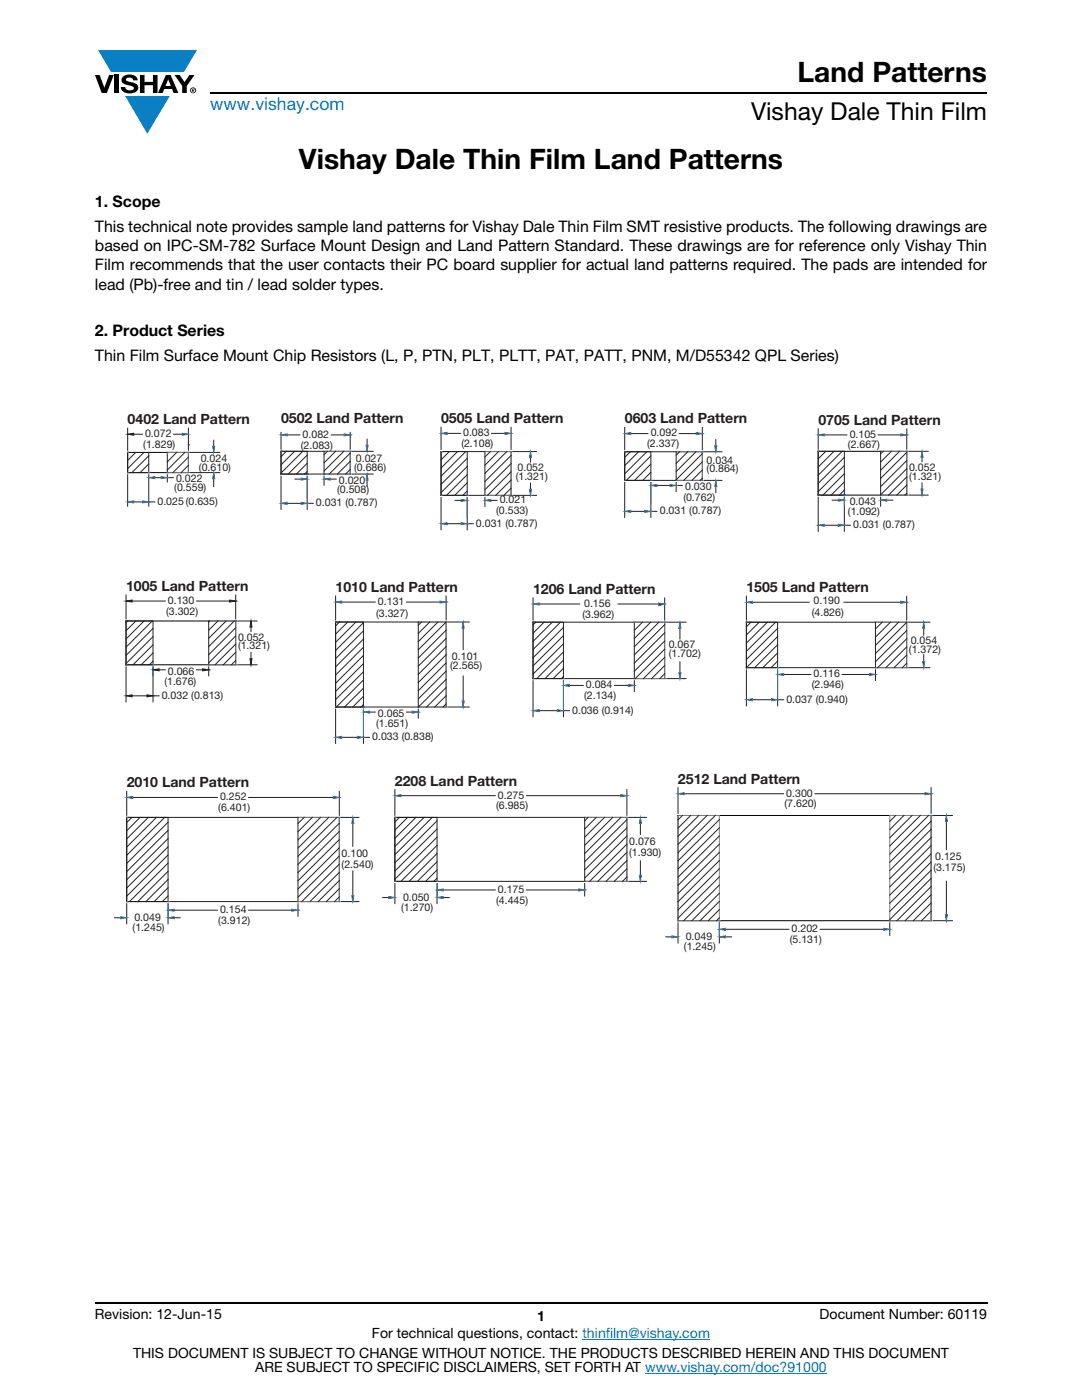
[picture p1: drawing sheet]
<svg xmlns="http://www.w3.org/2000/svg" width="216mm" height="279mm" viewBox="0 0 216 279" stroke-linecap="round" stroke-linejoin="round" font-family="sans-serif">
<g fill="#0a7fc3">
<path d="M19.6 10h19.7l-2.6 4.3h-1.1h-13.5z"/>
<path d="M25 19.2h8.9l-4.5 7.5z"/>
</g>
<g fill="#000">
<path d="M18.9 15h1l.9 2.5 1-2.5h.9l-1.4 3.6h-1zM22.9 15h.9v3.6h-.9zM24.6 15.3a2.1 2.1 0 0 1 2.8 .3l.1 .4h-.9a.79 .79 0 0 0-.7-.5 .79 .79 0 0 0-.8 .4l.3 .3 1 .2a1.08 1.08 0 0 1 1.2 1 1.08 1.08 0 0 1-1.1 1.2 1.73 1.73 0 0 1-2.4-1.2h.9a.96 .96 0 0 0 .8 .6 .96 .96 0 0 0 .9-.4 1.31 1.31 0 0 0-1.2-.6 1.03 1.03 0 0 1-1.1-.6 1.03 1.03 0 0 1 .2-1.1zM27.9 15h.9v1.3h1.7v-1.3h.9v3.6h-.9v-1.6h-1.7v1.6h-.9zM34.8 15h1.1l.9 1.4 1-1.4h1l-1.5 2.2v1.4h-.9v-1.4z"/>
<path d="M33.6 15.9l.5 1.3h-1.1zM33.1 15l-1.6 3.6h1l.3-.8h1.5l.3 .8h1l-1.6-3.6z"/>
<path d="M38.4 17.8h.2v.2h-.2zM38.3 17.7v.7h.1v-.3l.4 .3-.2-.3 .2-.2-.1-.2z"/>
<path d="M38.1 18a.46 .46 0 0 1 .9 0 .46 .46 0 0 1-.9 0zM37.9 18a.6 .6 0 0 0 1.2 0 .6 .6 0 0 0-1.2 0z"/>
</g>
<path d="M42 18.6h155M18.9 260h178.1" fill="none" stroke="#000" stroke-width=".36"/>
<path d="M116.2 267.3h25.5M128.7 274h36.3" fill="none" stroke="#007ec4" stroke-width=".2"/>
<path d="M22.8 82.1h169.8v108h-169.8z" fill="#fff"/>
<path d="M25.5 90.3h.1M25.5 90.3h12.1v4h-12.1z" fill="none" stroke="#020303" stroke-width=".2"/>
<path d="M25.5 94.3h.1M33.4 90.3h4.2v4h-4.2M33.4 94.3h.1" fill="none" stroke="#818080" stroke-width=".2"/>
<path d="M25.5 90.3v4h4.2v-4M25.5 85.4v4.5M26.7 86.7h1.7M33.4 90.3v4M34.7 86.7h1.7M37.6 85.4v4.5" fill="none" stroke="#231f20" stroke-width=".2"/>
<path d="M25.5 86.7l1.2-.2v.4z" fill="#3a53a4"/>
<path d="M25.5 86.7l1.2-.2v.4z" fill="#231f20"/>
<path d="M25.5 86.7l1.2-.2v.4z" fill="none" stroke="#231f20" stroke-width=".2"/>
<path d="M36.4 86.5l1.2 .2-1.2 .2z" fill="#3a53a4"/>
<path d="M25.5 90.3h.1M37.6 90.3h.1" fill="none" stroke="#3a53a4" stroke-width=".2"/>
<path d="M37.6 88.8h.1" fill="none" stroke="#231f20" stroke-width=".2"/>
<path d="M36.4 86.5l1.2 .2-1.2 .2z" fill="#231f20"/>
<path d="M36.4 86.5l1.2 .2-1.2 .2z" fill="none" stroke="#3a53a4" stroke-width=".2"/>
<path d="M38 90.3h5.9M38 94.3h5.9M42.6 87.9v1.2M42.6 95.5v1.6" fill="none" stroke="#231f20" stroke-width=".2"/>
<path d="M42.4 89.1h.4l-.2 1.2z" fill="#3a53a4"/>
<path d="M42.4 89.1h.4l-.2 1.2z" fill="#231f20"/>
<path d="M42.4 89.1h.4l-.2 1.2z" fill="none" stroke="#3a53a4" stroke-width=".2"/>
<path d="M42.6 94.3l.2 1.2h-.4z" fill="#3a53a4"/>
<path d="M37.6 90.3h.1M37.6 94.3h.1M42.6 94.3h.1" fill="none" stroke="#3a53a4" stroke-width=".2"/>
<path d="M42.6 94.3l.2 1.2h-.4z" fill="#231f20"/>
<path d="M42.6 94.3l.2 1.2h-.4z" fill="none" stroke="#3a53a4" stroke-width=".2"/>
<path d="M25.5 94.7v6.3M29.7 94.7v6.3M26.7 100.2h1.8M29.7 100.2h1.2" fill="none" stroke="#231f20" stroke-width=".2"/>
<path d="M25.5 100.2l1.2-.2v.4z" fill="#3a53a4"/>
<path d="M25.5 100.2l1.2-.2v.4z" fill="#231f20"/>
<path d="M25.5 100.2l1.2-.2v.4z" fill="none" stroke="#3a53a4" stroke-width=".2"/>
<path d="M28.5 100l1.2 .2-1.2 .2z" fill="#3a53a4"/>
<path d="M25.5 94.3h.1M29.7 94.3h.1M29.7 100.2h.1" fill="none" stroke="#3a53a4" stroke-width=".2"/>
<path d="M28.5 100l1.2 .2-1.2 .2z" fill="#231f20"/>
<path d="M28.5 100l1.2 .2-1.2 .2z" fill="none" stroke="#3a53a4" stroke-width=".2"/>
<path d="M30.9 95.3h1.3M33.4 94.7v1.5M33.4 95.3h1.2" fill="none" stroke="#231f20" stroke-width=".2"/>
<path d="M29.7 95.3l1.2-.2v.4z" fill="#3a53a4"/>
<path d="M29.7 95.3l1.2-.2v.4z" fill="#231f20"/>
<path d="M29.7 95.3l1.2-.2v.4z" fill="none" stroke="#3a53a4" stroke-width=".2"/>
<path d="M32.2 95.1l1.2 .2-1.2 .2z" fill="#3a53a4"/>
<path d="M29.7 94.3h.1M33.4 94.3h.1M33.4 95.3h.1" fill="none" stroke="#3a53a4" stroke-width=".2"/>
<path d="M32.2 95.1l1.2 .2-1.2 .2z" fill="#231f20"/>
<path d="M32.2 95.1l1.2 .2-1.2 .2z" fill="none" stroke="#3a53a4" stroke-width=".2"/>
<path d="M56.1 90.1h.1M56.1 90.1v4.5" fill="none" stroke="#020303" stroke-width=".2"/>
<path d="M56.1 90.1h13.8v4.5h-13.8M56.1 90.1h5.2v4.5h-5.2zM56.1 86.3v3.3M57.3 86.8h2.6M64.7 90.1v4.5M66.1 86.8h2.6M69.9 86.3v3.3" fill="none" stroke="#231f20" stroke-width=".2"/>
<path d="M56.1 94.6h.1M64.7 94.6h.1M64.7 90.1h5.2v4.5h-5.2" fill="none" stroke="#818080" stroke-width=".2"/>
<path d="M56.1 86.8l1.2-.2v.4z" fill="#3a53a4"/>
<path d="M56.1 86.8l1.2-.2v.4z" fill="#231f20"/>
<path d="M56.1 86.8l1.2-.2v.4z" fill="none" stroke="#3a53a4" stroke-width=".2"/>
<path d="M68.7 86.6l1.2 .2-1.2 .2z" fill="#3a53a4"/>
<path d="M56.1 90.1h.1M69.9 90.1h.1M69.9 86.8h.1" fill="none" stroke="#3a53a4" stroke-width=".2"/>
<path d="M68.7 86.6l1.2 .2-1.2 .2z" fill="#231f20"/>
<path d="M68.7 86.6l1.2 .2-1.2 .2z" fill="none" stroke="#3a53a4" stroke-width=".2"/>
<path d="M70.3 90.1h4.2M70.3 94.6h4.2M73.2 87.7v1.2M73.2 95.8v1.2" fill="none" stroke="#231f20" stroke-width=".2"/>
<path d="M73 88.9h.5l-.3 1.2z" fill="#3a53a4"/>
<path d="M73 88.9h.5l-.3 1.2z" fill="#231f20"/>
<path d="M73 88.9h.5l-.3 1.2z" fill="none" stroke="#3a53a4" stroke-width=".2"/>
<path d="M73.2 94.6l.3 1.2h-.5z" fill="#231f20"/>
<path d="M69.9 90.1h.1M69.9 94.6h.1M73.2 94.6h.1M73.2 94.6l.3 1.2h-.5z" fill="none" stroke="#3a53a4" stroke-width=".2"/>
<path d="M56.1 95v6.7M61.3 95v6.7M57.3 100.5h2.8M61.3 100.5h1.2" fill="none" stroke="#231f20" stroke-width=".2"/>
<path d="M56.1 100.5l1.2-.3v.5z" fill="#3a53a4"/>
<path d="M56.1 100.5l1.2-.3v.5z" fill="#231f20"/>
<path d="M56.1 100.5l1.2-.3v.5z" fill="none" stroke="#3a53a4" stroke-width=".2"/>
<path d="M60.1 100.2l1.2 .3-1.2 .2z" fill="#3a53a4"/>
<path d="M56.1 94.6h.1M61.3 94.6h.1M61.3 100.5h.1" fill="none" stroke="#3a53a4" stroke-width=".2"/>
<path d="M60.1 100.2l1.2 .3-1.2 .2z" fill="#231f20"/>
<path d="M61.3 95v4.3M60.1 100.2l1.2 .3-1.2 .2z" fill="none" stroke="#3a53a4" stroke-width=".2"/>
<path d="M58.9 95.6h1.2M64.7 95v1.8M65.9 95.6h1.2" fill="none" stroke="#231f20" stroke-width=".2"/>
<path d="M60.1 95.4l1.2 .2-1.2 .2z" fill="#3a53a4"/>
<path d="M60.1 95.4l1.2 .2-1.2 .2z" fill="#231f20"/>
<path d="M60.1 95.4l1.2 .2-1.2 .2z" fill="none" stroke="#3a53a4" stroke-width=".2"/>
<path d="M64.7 95.6l1.2-.2v.4z" fill="#3a53a4"/>
<path d="M61.3 94.6h.1M64.7 94.6h.1M64.7 95.6h.1" fill="none" stroke="#3a53a4" stroke-width=".2"/>
<path d="M64.7 95.6l1.2-.2v.4z" fill="#231f20"/>
<path d="M64.7 95.6l1.2-.2v.4z" fill="none" stroke="#3a53a4" stroke-width=".2"/>
<path d="M88 90.1h.1M88 90.1v8.8" fill="none" stroke="#020303" stroke-width=".2"/>
<path d="M88 90.1h14v8.8h-14M88 90.1h5.2v8.8h-5.2zM88 85.3v4.4M89.2 86.5h2.7M96.8 90.1v8.8M98.1 86.5h2.7M102 85.3v4.4" fill="none" stroke="#231f20" stroke-width=".2"/>
<path d="M88 98.9h.1M96.8 90.1h5.2v8.8h-5.2M96.8 98.9h.1" fill="none" stroke="#818080" stroke-width=".2"/>
<path d="M88 86.5l1.2-.2v.4z" fill="#3a53a4"/>
<path d="M88 86.5l1.2-.2v.4z" fill="#231f20"/>
<path d="M88 86.5l1.2-.2v.4z" fill="none" stroke="#3a53a4" stroke-width=".2"/>
<path d="M100.8 86.3l1.2 .2-1.2 .2z" fill="#3a53a4"/>
<path d="M88 90.1h.1M102 90.1h.1M102 86.5h.1" fill="none" stroke="#3a53a4" stroke-width=".2"/>
<path d="M100.8 86.3l1.2 .2-1.2 .2z" fill="#231f20"/>
<path d="M100.8 86.3l1.2 .2-1.2 .2z" fill="none" stroke="#3a53a4" stroke-width=".2"/>
<path d="M102.4 90.1h4.7M102.4 98.9h4.7M105.8 91.3v.9M105.8 96.4v1.2" fill="none" stroke="#231f20" stroke-width=".2"/>
<path d="M105.9 90.1l.2 1.2h-.5z" fill="#231f20"/>
<path d="M105.9 90.1l.2 1.2h-.5z" fill="none" stroke="#3a53a4" stroke-width=".2"/>
<path d="M105.6 97.6h.5l-.2 1.3z" fill="#3a53a4"/>
<path d="M102 90.1h.1M102 98.9h.1M105.9 98.9h.1" fill="none" stroke="#3a53a4" stroke-width=".2"/>
<path d="M105.6 97.6h.5l-.2 1.3z" fill="#231f20"/>
<path d="M105.6 97.6h.5l-.2 1.3z" fill="none" stroke="#3a53a4" stroke-width=".2"/>
<path d="M88 99.3v6.4M93.2 99.3v6.4M89.2 104.5h2.8M93.2 104.5h1.2" fill="none" stroke="#231f20" stroke-width=".2"/>
<path d="M88 104.5l1.2-.2v.4z" fill="#3a53a4"/>
<path d="M88 104.5l1.2-.2v.4z" fill="#231f20"/>
<path d="M88 104.5l1.2-.2v.4z" fill="none" stroke="#3a53a4" stroke-width=".2"/>
<path d="M92 104.3l1.2 .2-1.2 .2z" fill="#231f20"/>
<path d="M88 98.9h.1M93.2 99.3v3.9M93.2 98.9h.1M92 104.3l1.2 .2-1.2 .2zM93.2 104.5h.1" fill="none" stroke="#3a53a4" stroke-width=".2"/>
<path d="M90.8 99.9h1.2M96.8 99.3v1.8M98 99.9h1.2" fill="none" stroke="#231f20" stroke-width=".2"/>
<path d="M92 99.7l1.2 .2-1.2 .2z" fill="#3a53a4"/>
<path d="M92 99.7l1.2 .2-1.2 .2z" fill="#231f20"/>
<path d="M92 99.7l1.2 .2-1.2 .2z" fill="none" stroke="#3a53a4" stroke-width=".2"/>
<path d="M96.8 99.9l1.2-.2v.4z" fill="#231f20"/>
<path d="M93.2 98.9h.1M96.8 99.9l1.2-.2v.4zM96.8 98.9h.1M96.8 99.9h.1" fill="none" stroke="#3a53a4" stroke-width=".2"/>
<path d="M124.7 90.2h.1M124.7 90.2v5.7" fill="none" stroke="#020303" stroke-width=".2"/>
<path d="M124.7 90.2h15.4v5.7h-15.4M124.7 90.2h5.2v5.7h-5.2zM124.7 85.3v4.4M125.9 86.5h3.4M134.9 90.2v5.7M135.5 86.5h3.4M140.1 85.3v4.4" fill="none" stroke="#231f20" stroke-width=".2"/>
<path d="M124.7 95.9h.1M134.9 95.9h.1M134.9 90.2h5.2v5.7h-5.2" fill="none" stroke="#818080" stroke-width=".2"/>
<path d="M124.7 86.5l1.2-.2v.4z" fill="#3a53a4"/>
<path d="M124.7 86.5l1.2-.2v.4z" fill="#231f20"/>
<path d="M124.7 86.5l1.2-.2v.4z" fill="none" stroke="#3a53a4" stroke-width=".2"/>
<path d="M138.9 86.3l1.2 .2-1.2 .2z" fill="#231f20"/>
<path d="M124.7 90.2h.1M138.9 86.3l1.2 .2-1.2 .2zM140.1 90.2h.1M140.1 86.5h.1" fill="none" stroke="#3a53a4" stroke-width=".2"/>
<path d="M140.6 90.2h3.4M140.6 95.9h3.4M142.8 87.7v1.3M142.8 97.1v1.2" fill="none" stroke="#231f20" stroke-width=".2"/>
<path d="M142.6 88.9h.4l-.2 1.3z" fill="#3a53a4"/>
<path d="M142.6 88.9h.4l-.2 1.3z" fill="#231f20"/>
<path d="M142.6 88.9h.4l-.2 1.3z" fill="none" stroke="#3a53a4" stroke-width=".2"/>
<path d="M142.8 95.9l.2 1.2h-.4z" fill="#3a53a4"/>
<path d="M140.1 90.2h.1M140.1 95.9h.1M142.8 95.9h.1" fill="none" stroke="#3a53a4" stroke-width=".2"/>
<path d="M142.8 95.9l.2 1.2h-.4z" fill="#231f20"/>
<path d="M142.8 95.9l.2 1.2h-.4z" fill="none" stroke="#3a53a4" stroke-width=".2"/>
<path d="M124.7 96.3v7M129.9 96.3v7M125.9 102.1h2.8M129.9 102.1h1.2" fill="none" stroke="#231f20" stroke-width=".2"/>
<path d="M124.7 102.1l1.2-.2v.4z" fill="#231f20"/>
<path d="M124.7 102.1l1.2-.2v.4z" fill="none" stroke="#3a53a4" stroke-width=".2"/>
<path d="M128.7 101.9l1.2 .2-1.2 .2z" fill="#231f20"/>
<path d="M124.7 95.9h.1M129.9 95.9h.1M129.9 96.3v4.3M128.7 101.9l1.2 .2-1.2 .2zM129.9 102.1h.1" fill="none" stroke="#3a53a4" stroke-width=".2"/>
<path d="M131.1 96.9h2.6M134.9 96.3v1.8M134.9 96.9h1.2" fill="none" stroke="#231f20" stroke-width=".2"/>
<path d="M129.9 96.9l1.2-.2v.4z" fill="#231f20"/>
<path d="M129.9 96.9l1.2-.2v.4z" fill="none" stroke="#3a53a4" stroke-width=".2"/>
<path d="M133.7 96.7l1.2 .2-1.2 .2z" fill="#231f20"/>
<path d="M129.9 95.9h.1M133.7 96.7l1.2 .2-1.2 .2zM134.9 95.9h.1M134.9 96.9h.1" fill="none" stroke="#3a53a4" stroke-width=".2"/>
<path d="M163.3 90.1h.1M163.3 90.1h17.6v8.7h-17.6z" fill="none" stroke="#020303" stroke-width=".2"/>
<path d="M163.3 98.8h.1M175.7 98.8h.1M175.7 90.1h5.2v8.7h-5.2" fill="none" stroke="#818080" stroke-width=".2"/>
<path d="M163.3 90.1h5.2v8.7h-5.2zM163.3 85.6v4.1M164.5 86.8h4.5M175.2 86.8h4.5M175.7 90.1v8.7M180.9 85.6v4.1" fill="none" stroke="#231f20" stroke-width=".2"/>
<path d="M163.3 86.8l1.2-.2v.4z" fill="#3a53a4"/>
<path d="M163.3 86.8l1.2-.2v.4z" fill="#231f20"/>
<path d="M163.3 86.8l1.2-.2v.4z" fill="none" stroke="#3a53a4" stroke-width=".2"/>
<path d="M179.7 86.6l1.2 .2-1.2 .2z" fill="#231f20"/>
<path d="M163.3 90.1h.1M179.7 86.6l1.2 .2-1.2 .2zM180.9 90.1h.1M180.9 86.8h.1" fill="none" stroke="#3a53a4" stroke-width=".2"/>
<path d="M181.4 90.1h3.8M181.4 98.8h3.8M184 91.3v.9M184 96.4v1.2" fill="none" stroke="#231f20" stroke-width=".2"/>
<path d="M184 90.1l.2 1.2h-.4z" fill="#3a53a4"/>
<path d="M184 90.1l.2 1.2h-.4z" fill="#231f20"/>
<path d="M184 90.1l.2 1.2h-.4z" fill="none" stroke="#3a53a4" stroke-width=".2"/>
<path d="M183.8 97.6h.4l-.2 1.2z" fill="#3a53a4"/>
<path d="M180.9 90.1h.1M180.9 98.8h.1M184 98.8h.1" fill="none" stroke="#3a53a4" stroke-width=".2"/>
<path d="M183.8 97.6h.4l-.2 1.2z" fill="#231f20"/>
<path d="M183.8 97.6h.4l-.2 1.2z" fill="none" stroke="#3a53a4" stroke-width=".2"/>
<path d="M163.3 99.2v6.8M168.5 99.2v6.8M164.5 104.8h2.8M168.5 104.8h1.2" fill="none" stroke="#231f20" stroke-width=".2"/>
<path d="M163.3 104.8l1.2-.2v.4z" fill="#3a53a4"/>
<path d="M163.3 104.8l1.2-.2v.4z" fill="#231f20"/>
<path d="M163.3 104.8l1.2-.2v.4z" fill="none" stroke="#3a53a4" stroke-width=".2"/>
<path d="M167.3 104.6l1.2 .2-1.2 .2z" fill="#3a53a4"/>
<path d="M163.3 98.8h.1M168.5 98.8h.1M168.5 104.8h.1" fill="none" stroke="#3a53a4" stroke-width=".2"/>
<path d="M167.3 104.6l1.2 .2-1.2 .2z" fill="#231f20"/>
<path d="M168.5 99.2v1.8M167.3 104.6l1.2 .2-1.2 .2z" fill="none" stroke="#3a53a4" stroke-width=".2"/>
<path d="M166.1 99.8h1.2M175.7 99.2v1.8M176.9 99.8h1.2" fill="none" stroke="#231f20" stroke-width=".2"/>
<path d="M167.3 99.6l1.2 .2-1.2 .2z" fill="#231f20"/>
<path d="M167.3 99.6l1.2 .2-1.2 .2z" fill="none" stroke="#3a53a4" stroke-width=".2"/>
<path d="M175.7 99.8l1.2-.2v.4z" fill="#3a53a4"/>
<path d="M168.5 98.8h.1M175.7 98.8h.1M175.7 99.8h.1" fill="none" stroke="#3a53a4" stroke-width=".2"/>
<path d="M175.7 99.8l1.2-.2v.4z" fill="#231f20"/>
<path d="M175.7 99.8l1.2-.2v.4z" fill="none" stroke="#3a53a4" stroke-width=".2"/>
<path d="M25.1 123.9h.1M25.1 123.9h21.9v8.8h-21.9z" fill="none" stroke="#020303" stroke-width=".2"/>
<path d="M25.1 132.7h.1M41.6 132.7h.1M41.6 123.9h5.4v8.8h-5.4" fill="none" stroke="#818080" stroke-width=".2"/>
<path d="M25.1 118.7v4.8M26.4 120h6.6M39.2 120h6.6M47 118.7v4.8M25.1 123.9h5.4v8.8h-5.4zM41.6 123.9v8.8" fill="none" stroke="#231f20" stroke-width=".2"/>
<path d="M25.1 120l1.3-.2v.4z" fill="#3a53a4"/>
<path d="M25.1 120l1.3-.2v.4z" fill="#231f20"/>
<path d="M25.1 120l1.3-.2v.4z" fill="none" stroke="#231f20" stroke-width=".2"/>
<path d="M45.8 119.8l1.2 .2-1.2 .2z" fill="#3a53a4"/>
<path d="M47 120h.1M25.1 123.9h.1M47 123.9h.1" fill="none" stroke="#3a53a4" stroke-width=".2"/>
<path d="M45.8 119.8l1.2 .2-1.2 .2z" fill="#231f20"/>
<path d="M45.8 119.8l1.2 .2-1.2 .2zM47.5 123.9h3.8M47.5 132.7h3.8M50.1 125.1v.9M50.1 130.2v1.3" fill="none" stroke="#231f20" stroke-width=".2"/>
<path d="M50.1 123.9l.2 1.2h-.4z" fill="#3a53a4"/>
<path d="M50.1 123.9l.2 1.2h-.4z" fill="#231f20"/>
<path d="M50.1 123.9l.2 1.2h-.4z" fill="none" stroke="#231f20" stroke-width=".2"/>
<path d="M49.9 131.5h.4l-.2 1.2z" fill="#3a53a4"/>
<path d="M47 123.9h.1M47 132.7h.1M50.1 132.7h.1" fill="none" stroke="#3a53a4" stroke-width=".2"/>
<path d="M49.9 131.5h.4l-.2 1.2z" fill="#231f20"/>
<path d="M25.1 133.1v7M26.4 138.9h2.9M30.5 133.1v7M30.5 138.9h1.2M49.9 131.5h.4l-.2 1.2z" fill="none" stroke="#231f20" stroke-width=".2"/>
<path d="M25.1 138.9l1.3-.2v.4z" fill="#3a53a4"/>
<path d="M25.1 138.9l1.3-.2v.4z" fill="#231f20"/>
<path d="M25.1 138.9l1.3-.2v.4z" fill="none" stroke="#231f20" stroke-width=".2"/>
<path d="M29.3 138.7l1.2 .2-1.2 .2z" fill="#3a53a4"/>
<path d="M25.1 132.7h.1M30.5 132.7h.1M30.5 138.9h.1" fill="none" stroke="#3a53a4" stroke-width=".2"/>
<path d="M29.3 138.7l1.2 .2-1.2 .2z" fill="#231f20"/>
<path d="M29.3 138.7l1.2 .2-1.2 .2zM31.7 133.7h1.3M39.2 133.7h1.2M41.6 133.1v1.8" fill="none" stroke="#231f20" stroke-width=".2"/>
<path d="M30.5 133.1v1.8" fill="none" stroke="#3a53a4" stroke-width=".2"/>
<path d="M30.5 133.7l1.2-.2v.4z" fill="#3a53a4"/>
<path d="M30.5 133.7l1.2-.2v.4z" fill="#231f20"/>
<path d="M30.5 133.7l1.2-.2v.4z" fill="none" stroke="#231f20" stroke-width=".2"/>
<path d="M40.4 133.5l1.2 .2-1.2 .2z" fill="#3a53a4"/>
<path d="M30.5 132.7h.1M41.6 132.7h.1M41.6 133.7h.1" fill="none" stroke="#3a53a4" stroke-width=".2"/>
<path d="M40.4 133.5l1.2 .2-1.2 .2z" fill="#231f20"/>
<path d="M106.4 119.3v4.5M132.6 119.3v4.5M40.4 133.5l1.2 .2-1.2 .2zM106.4 124.2h26.2v11.2h-26.2M106.4 124.2h6v11.2h-6zM107.6 120.5h8.1M123.3 120.5h8.1M126.6 124.2v11.2" fill="none" stroke="#231f20" stroke-width=".2"/>
<path d="M106.4 124.2h.1M106.4 124.2v11.2" fill="none" stroke="#020303" stroke-width=".2"/>
<path d="M106.4 135.4h.1M126.6 135.4h.1M126.6 124.2h6v11.2h-6" fill="none" stroke="#818080" stroke-width=".2"/>
<path d="M106.4 120.5l1.2-.2v.4z" fill="#231f20"/>
<path d="M106.4 120.5l1.2-.2v.4z" fill="none" stroke="#3a53a4" stroke-width=".2"/>
<path d="M131.4 120.3l1.2 .2-1.2 .2z" fill="#3a53a4"/>
<path d="M106.4 124.2h.1M132.6 124.2h.1M132.6 120.5h.1" fill="none" stroke="#3a53a4" stroke-width=".2"/>
<path d="M131.4 120.3l1.2 .2-1.2 .4z" fill="#231f20"/>
<path d="M131.4 120.3l1.2 .2-1.2 .4z" fill="none" stroke="#3a53a4" stroke-width=".2"/>
<path d="M133 124.2h3.9M133 135.4h3.9M135.7 125.4v2.1M135.7 132.1v2.1" fill="none" stroke="#231f20" stroke-width=".2"/>
<path d="M135.7 124.2l.2 1.2h-.4z" fill="#3a53a4"/>
<path d="M135.7 124.3l.2 1.1h-.4v.1z" fill="#231f20"/>
<path d="M135.7 124.3l.2 1.1h-.4v.1z" fill="none" stroke="#3a53a4" stroke-width=".2"/>
<path d="M135.5 134.2h.4l-.2 1.2z" fill="#3a53a4"/>
<path d="M132.6 124.2h.1M132.6 135.4h.1M135.7 135.4h.1" fill="none" stroke="#3a53a4" stroke-width=".2"/>
<path d="M135.5 134.2h.4l-.2 1.2z" fill="#231f20"/>
<path d="M135.5 134.2h.4l-.2 1.2z" fill="none" stroke="#3a53a4" stroke-width=".2"/>
<path d="M106.4 135.8v7.2M112.4 135.8v7.2M107.6 141.8h3.6M112.4 141.8h1.2" fill="none" stroke="#231f20" stroke-width=".2"/>
<path d="M106.4 141.8l1.2-.2v.4z" fill="#231f20"/>
<path d="M106.4 141.8l1.2-.2v.4z" fill="none" stroke="#3a53a4" stroke-width=".2"/>
<path d="M111.2 141.6l1.2 .2-1.2 .2z" fill="#231f20"/>
<path d="M106.4 135.4h.1M112.4 135.8v5.7M112.4 135.4h.1M111.2 141.6l1.2 .2-1.2 .2zM112.4 141.8h.1" fill="none" stroke="#3a53a4" stroke-width=".2"/>
<path d="M113.6 136.8h2.8M122.6 136.8h2.8M126.6 135.8v2.2" fill="none" stroke="#231f20" stroke-width=".2"/>
<path d="M112.4 136.8l1.2-.2v.4z" fill="#231f20"/>
<path d="M112.4 136.8l1.2-.2v.4z" fill="none" stroke="#3a53a4" stroke-width=".2"/>
<path d="M125.4 136.6l1.2 .2-1.2 .2z" fill="#231f20"/>
<path d="M112.4 135.4h.1M125.4 136.6l1.2 .2-1.2 .2zM126.6 135.4h.1M126.6 136.8h.1" fill="none" stroke="#3a53a4" stroke-width=".2"/>
<path d="M148.9 124.2h.1M148.9 124.2v9" fill="none" stroke="#020303" stroke-width=".2"/>
<path d="M148.9 119v4.8M180.9 119v4.8M148.9 124.2h32v9h-32M148.9 124.2h6.3v9h-6.3zM150.1 120.2h11.4M168.4 120.2h11.3M174.7 124.2v9" fill="none" stroke="#231f20" stroke-width=".2"/>
<path d="M148.9 133.2h.1M174.7 124.2h6.2v9h-6.2M174.7 133.2h.1" fill="none" stroke="#818080" stroke-width=".2"/>
<path d="M148.9 120.2l1.2-.2v.4z" fill="#231f20"/>
<path d="M148.9 120.2l1.2-.2v.4z" fill="none" stroke="#3a53a4" stroke-width=".2"/>
<path d="M179.7 120l1.2 .2-1.2 .2z" fill="#231f20"/>
<path d="M179.7 120l1.2 .2-1.2 .2zM148.9 124.2h.1M180.9 124.2h.1M180.9 120.2h.1" fill="none" stroke="#3a53a4" stroke-width=".2"/>
<path d="M181.3 124.2h4.2M181.3 133.2h4.2M184.3 125.4v1.4M184.3 130.6v1.4" fill="none" stroke="#231f20" stroke-width=".2"/>
<path d="M184.3 124.2l.2 1.2h-.4z" fill="#3a53a4"/>
<path d="M184.3 124.2l.2 1.2h-.4z" fill="#231f20"/>
<path d="M184.3 124.2l.2 1.2h-.4z" fill="none" stroke="#3a53a4" stroke-width=".2"/>
<path d="M184.1 132h.4l-.2 1.2z" fill="#3a53a4"/>
<path d="M180.9 124.2h.1M180.9 133.2h.1M184.3 133.2h.1" fill="none" stroke="#3a53a4" stroke-width=".2"/>
<path d="M184.1 132h.4l-.2 1.2z" fill="#231f20"/>
<path d="M184.1 132h.4l-.2 1.2z" fill="none" stroke="#3a53a4" stroke-width=".2"/>
<path d="M148.9 133.7v7.2M150.1 139.6h3.9M155.2 133.7v7.2M155.2 139.6h1.2" fill="none" stroke="#231f20" stroke-width=".2"/>
<path d="M148.9 139.6l1.2-.2v.5z" fill="#231f20"/>
<path d="M148.9 139.6l1.2-.2v.5z" fill="none" stroke="#3a53a4" stroke-width=".2"/>
<path d="M154 139.4l1.2 .2-1.2 .3z" fill="#231f20"/>
<path d="M148.9 133.2h.1M154 139.4l1.2 .2-1.2 .3zM155.2 133.7v5.6M155.2 133.2h.1M155.2 139.6h.1" fill="none" stroke="#3a53a4" stroke-width=".2"/>
<path d="M156.4 134.6h5.4M168 134.6h5.5M174.7 133.7v2.1" fill="none" stroke="#231f20" stroke-width=".2"/>
<path d="M155.2 134.6l1.2-.2v.4z" fill="#231f20"/>
<path d="M155.2 134.6l1.2-.2v.4z" fill="none" stroke="#3a53a4" stroke-width=".2"/>
<path d="M173.5 134.4l1.2 .2-1.2 .2z" fill="#231f20"/>
<path d="M155.2 133.2h.1M173.5 134.4l1.2 .2-1.2 .2zM174.7 133.2h.1M174.7 134.6h.1" fill="none" stroke="#3a53a4" stroke-width=".2"/>
<path d="M25.3 163.1h.1M25.3 163.1v16.8" fill="none" stroke="#020303" stroke-width=".2"/>
<path d="M25.3 157.9v4.8M26.5 159.2h16.9M49.6 159.2h16.9M67.7 157.9v4.8M25.3 163.1h42.4v16.8h-42.4M25.3 163.1h8.2v16.8h-8.2zM59.5 163.1v16.8" fill="none" stroke="#231f20" stroke-width=".2"/>
<path d="M25.3 179.9h.1M59.5 163.1h8.2v16.8h-8.2M59.5 179.9h.1" fill="none" stroke="#818080" stroke-width=".2"/>
<path d="M25.3 159.1l1.2-.2v.5z" fill="#3a53a4"/>
<path d="M25.3 159.1l1.2-.2v.5z" fill="#231f20"/>
<path d="M25.3 159.1l1.2-.2v.5z" fill="none" stroke="#3a53a4" stroke-width=".2"/>
<path d="M66.5 158.9l1.2 .2-1.2 .3z" fill="#3a53a4"/>
<path d="M67.7 159.1h.1M25.3 163.1h.1M67.7 163.1h.1" fill="none" stroke="#3a53a4" stroke-width=".2"/>
<path d="M66.5 158.9l1.2 .2-1.2 .3z" fill="#231f20"/>
<path d="M66.5 158.9l1.2 .2-1.2 .3z" fill="none" stroke="#3a53a4" stroke-width=".2"/>
<path d="M68.1 163.1h3.5M68.1 179.9h3.5M70.4 164.3v4.6M70.4 173.8v4.9" fill="none" stroke="#231f20" stroke-width=".2"/>
<path d="M70.4 163.1l.2 1.2h-.4z" fill="#3a53a4"/>
<path d="M70.4 163.1l.2 1.2h-.4z" fill="#231f20"/>
<path d="M70.4 163.1l.2 1.2h-.4z" fill="none" stroke="#3a53a4" stroke-width=".2"/>
<path d="M70.2 178.7h.4l-.2 1.2z" fill="#3a53a4"/>
<path d="M67.7 163.1h.1M67.7 179.9h.1M70.4 179.9h.1" fill="none" stroke="#3a53a4" stroke-width=".2"/>
<path d="M70.2 178.7h.4l-.2 1.2z" fill="#231f20"/>
<path d="M70.2 178.7h.4l-.2 1.2z" fill="none" stroke="#3a53a4" stroke-width=".2"/>
<path d="M22.9 183.2h1.2M25.3 180.4v4M33.5 180.4v4M34.7 183.2h1.3" fill="none" stroke="#231f20" stroke-width=".2"/>
<path d="M24.1 183l1.2 .2-1.2 .2z" fill="#3a53a4"/>
<path d="M24.1 183l1.2 .2-1.2 .2z" fill="#231f20"/>
<path d="M24.1 183l1.2 .2-1.2 .2z" fill="none" stroke="#3a53a4" stroke-width=".2"/>
<path d="M33.5 183.2l1.2-.2v.4z" fill="#3a53a4"/>
<path d="M25.3 179.9h.1M33.5 179.9h.1M33.5 183.2h.1" fill="none" stroke="#3a53a4" stroke-width=".2"/>
<path d="M33.5 183.2l1.2-.2v.4z" fill="#231f20"/>
<path d="M33.5 183.2l1.2-.2v.4zM33.5 180.4v2.5" fill="none" stroke="#3a53a4" stroke-width=".2"/>
<path d="M34.7 181.6h8.7M49.6 181.6h8.6M59.5 180.4v2.5" fill="none" stroke="#231f20" stroke-width=".2"/>
<path d="M33.5 181.6l1.2-.2v.4z" fill="#3a53a4"/>
<path d="M33.5 181.6l1.2-.2v.4z" fill="#231f20"/>
<path d="M33.5 181.6l1.2-.2v.4z" fill="none" stroke="#3a53a4" stroke-width=".2"/>
<path d="M58.2 181.4l1.3 .2-1.3 .2z" fill="#3a53a4"/>
<path d="M33.5 179.9h.1M59.5 179.9h.1M59.5 181.6h.1" fill="none" stroke="#3a53a4" stroke-width=".2"/>
<path d="M58.2 181.4l1.3 .2-1.3 .2z" fill="#231f20"/>
<path d="M58.2 181.4l1.3 .2-1.3 .2z" fill="none" stroke="#3a53a4" stroke-width=".2"/>
<path d="M67 124.1h.1M67 124.1v17" fill="none" stroke="#020303" stroke-width=".2"/>
<path d="M67 118.9v4.8M89 118.9v4.8M67 124.1h22v17h-22M67 124.1h5.5v17h-5.5zM68.2 120.2h6.7M81.1 120.2h6.7M83.5 124.1v17" fill="none" stroke="#231f20" stroke-width=".2"/>
<path d="M83.5 124.1h5.5v17h-5.5M67 141.1h.1M83.5 141.1h.1" fill="none" stroke="#818080" stroke-width=".2"/>
<path d="M67 120.2l1.2-.2v.4z" fill="#3a53a4"/>
<path d="M67 120.2l1.2-.2v.4z" fill="#231f20"/>
<path d="M67 120.2l1.2-.2v.4z" fill="none" stroke="#3a53a4" stroke-width=".2"/>
<path d="M87.8 120l1.2 .2-1.2 .2z" fill="#3a53a4"/>
<path d="M67 124.1h.1M89 124.1h.1M89 120.2h.1" fill="none" stroke="#3a53a4" stroke-width=".2"/>
<path d="M87.8 120l1.2 .2-1.2 .2z" fill="#231f20"/>
<path d="M87.8 120l1.2 .2-1.2 .2z" fill="none" stroke="#3a53a4" stroke-width=".2"/>
<path d="M89.4 124.1h4.2M92.4 125.3v4.3M92.4 134.9v5M89.4 141.1h4.2" fill="none" stroke="#231f20" stroke-width=".2"/>
<path d="M92.4 124.1l.2 1.2h-.4z" fill="#3a53a4"/>
<path d="M92.4 124.1l.2 1.2h-.4z" fill="#231f20"/>
<path d="M92.4 124.1l.2 1.2h-.4z" fill="none" stroke="#3a53a4" stroke-width=".2"/>
<path d="M92.2 139.9h.4l-.2 1.2z" fill="#3a53a4"/>
<path d="M89 124.1h.1M89 141.1h.1M92.4 141.1h.1" fill="none" stroke="#3a53a4" stroke-width=".2"/>
<path d="M92.2 139.9h.4l-.2 1.2z" fill="#231f20"/>
<path d="M92.2 139.9h.4l-.2 1.2z" fill="none" stroke="#3a53a4" stroke-width=".2"/>
<path d="M67 141.5v6.9M68.2 147.2h3.1M72.5 141.5v6.9M72.5 147.2h1.2" fill="none" stroke="#231f20" stroke-width=".2"/>
<path d="M67 147.2l1.2-.2v.4z" fill="#3a53a4"/>
<path d="M67 147.2l1.2-.2v.4z" fill="#231f20"/>
<path d="M67 147.2l1.2-.2v.4z" fill="none" stroke="#3a53a4" stroke-width=".2"/>
<path d="M71.3 147l1.2 .2-1.2 .2z" fill="#3a53a4"/>
<path d="M67 141.1h.1M72.5 141.1h.1M72.5 147.2h.1" fill="none" stroke="#3a53a4" stroke-width=".2"/>
<path d="M71.3 147l1.2 .2-1.2 .2z" fill="#231f20"/>
<path d="M71.3 147l1.2 .2-1.2 .2zM72.5 141.5v5.4" fill="none" stroke="#3a53a4" stroke-width=".2"/>
<path d="M73.7 142.1h1.2M81.1 142.1h1.1M83.5 141.5v1.8" fill="none" stroke="#231f20" stroke-width=".2"/>
<path d="M72.5 142.1l1.2-.2v.4z" fill="#3a53a4"/>
<path d="M72.5 142.1l1.2-.2v.4z" fill="#231f20"/>
<path d="M72.5 142.1l1.2-.2v.4z" fill="none" stroke="#3a53a4" stroke-width=".2"/>
<path d="M82.3 141.9l1.2 .2-1.2 .2z" fill="#3a53a4"/>
<path d="M72.5 141.1h.1M83.5 141.1h.1M83.5 142.1h.1" fill="none" stroke="#3a53a4" stroke-width=".2"/>
<path d="M82.3 141.9l1.2 .2-1.2 .2z" fill="#231f20"/>
<path d="M82.3 141.9l1.2 .2-1.2 .2z" fill="none" stroke="#3a53a4" stroke-width=".2"/>
<path d="M78.8 163.1h.1M78.8 163.1v12.8" fill="none" stroke="#020303" stroke-width=".2"/>
<path d="M78.8 157.6v5.1M80 158.8h18.8M105.1 158.8h18.8M125.1 157.6v5.1M78.8 163.1h46.3v12.8h-46.3M78.8 163.1h8.4v12.8h-8.4zM116.7 163.1v12.8" fill="none" stroke="#231f20" stroke-width=".2"/>
<path d="M78.8 175.9h.1M116.7 163.1h8.4v12.8h-8.4M116.7 175.9h.1" fill="none" stroke="#818080" stroke-width=".2"/>
<path d="M78.8 158.8l1.2-.2v.4z" fill="#3a53a4"/>
<path d="M78.8 158.8l1.2-.2v.4z" fill="#231f20"/>
<path d="M78.8 158.8l1.2-.2v.4z" fill="none" stroke="#3a53a4" stroke-width=".2"/>
<path d="M123.9 158.6l1.2 .2-1.2 .2z" fill="#3a53a4"/>
<path d="M125.1 158.8h.1M78.8 163.1h.1M125.1 163.1h.1" fill="none" stroke="#3a53a4" stroke-width=".2"/>
<path d="M123.9 158.6l1.2 .2-1.2 .2z" fill="#231f20"/>
<path d="M123.9 158.6l1.2 .2-1.2 .2z" fill="none" stroke="#3a53a4" stroke-width=".2"/>
<path d="M125.5 163.1h3.5M125.5 175.9h3.5M127.8 164.3v2.2M127.8 171.8v2.9" fill="none" stroke="#231f20" stroke-width=".2"/>
<path d="M127.8 163.1l.2 1.2h-.4z" fill="#3a53a4"/>
<path d="M127.8 163.1l.2 1.2h-.4z" fill="#231f20"/>
<path d="M127.8 163.1l.2 1.2h-.4z" fill="none" stroke="#3a53a4" stroke-width=".2"/>
<path d="M127.6 174.7h.4l-.2 1.2z" fill="#3a53a4"/>
<path d="M125.1 163.1h.1M125.1 175.9h.1M127.8 175.9h.1" fill="none" stroke="#3a53a4" stroke-width=".2"/>
<path d="M127.6 174.7h.4l-.2 1.2z" fill="#231f20"/>
<path d="M127.6 174.7h.4l-.2 1.2z" fill="none" stroke="#3a53a4" stroke-width=".2"/>
<path d="M76.4 179.1h1.2M78.8 176.3v4M87.2 176.3v4M88.4 179.1h1.2" fill="none" stroke="#231f20" stroke-width=".2"/>
<path d="M77.6 178.9l1.2 .2-1.2 .2z" fill="#3a53a4"/>
<path d="M77.6 178.9l1.2 .2-1.2 .2z" fill="#231f20"/>
<path d="M77.6 178.9l1.2 .2-1.2 .2z" fill="none" stroke="#3a53a4" stroke-width=".2"/>
<path d="M87.2 179.1l1.2-.2v.4z" fill="#3a53a4"/>
<path d="M78.8 175.9h.1M87.2 175.9h.1M87.2 179.1h.1" fill="none" stroke="#3a53a4" stroke-width=".2"/>
<path d="M87.2 179.1l1.2-.2v.4z" fill="#231f20"/>
<path d="M87.2 176.3v2.5M87.2 179.1l1.2-.2v.4z" fill="none" stroke="#3a53a4" stroke-width=".2"/>
<path d="M88.4 177.6h10.4M105.1 177.6h10.4M116.7 176.3v2.5" fill="none" stroke="#231f20" stroke-width=".2"/>
<path d="M87.2 177.6l1.2-.2v.4z" fill="#3a53a4"/>
<path d="M87.2 177.6l1.2-.2v.4z" fill="#231f20"/>
<path d="M87.2 177.6l1.2-.2v.4z" fill="none" stroke="#3a53a4" stroke-width=".2"/>
<path d="M115.5 177.4l1.2 .2-1.2 .2z" fill="#3a53a4"/>
<path d="M87.2 175.9h.1M116.7 175.9h.1M116.7 177.6h.1" fill="none" stroke="#3a53a4" stroke-width=".2"/>
<path d="M115.5 177.4l1.2 .2-1.2 .2z" fill="#231f20"/>
<path d="M115.5 177.4l1.2 .2-1.2 .2z" fill="none" stroke="#3a53a4" stroke-width=".2"/>
<path d="M135.3 162.7h.1M135.3 162.7h50.5v21h-50.5z" fill="none" stroke="#020303" stroke-width=".2"/>
<path d="M135.3 162.7h8.2v21h-8.2zM177.5 162.7h8.3v21h-8.3zM135.3 183.7h.1M177.5 183.7h.1" fill="none" stroke="#818080" stroke-width=".2"/>
<path d="M135.3 157.2v5.1M136.5 158.4h19.9M162.6 158.4h22M185.8 157.2v5.1" fill="none" stroke="#231f20" stroke-width=".2"/>
<path d="M135.3 158.4l1.2-.2v.4z" fill="#3a53a4"/>
<path d="M135.3 158.4l1.2-.2v.4z" fill="#231f20"/>
<path d="M135.3 158.4l1.2-.2v.4z" fill="none" stroke="#3a53a4" stroke-width=".2"/>
<path d="M184.6 158.2l1.2 .2-1.2 .2z" fill="#3a53a4"/>
<path d="M185.8 158.4h.1M135.3 162.7h.1M185.8 162.7h.1" fill="none" stroke="#3a53a4" stroke-width=".2"/>
<path d="M184.6 158.2l1.2 .2-1.2 .2z" fill="#231f20"/>
<path d="M184.6 158.2l1.2 .2-1.2 .2z" fill="none" stroke="#3a53a4" stroke-width=".2"/>
<path d="M186.2 162.7h3.8M188.8 164v5.6M188.8 175.9v6.6M186.2 183.7h3.8" fill="none" stroke="#231f20" stroke-width=".2"/>
<path d="M188.8 162.7l.2 1.3h-.4z" fill="#3a53a4"/>
<path d="M188.8 162.7l.2 1.3h-.4z" fill="#231f20"/>
<path d="M188.8 162.7l.2 1.3h-.4z" fill="none" stroke="#3a53a4" stroke-width=".2"/>
<path d="M188.6 182.5h.4l-.2 1.2z" fill="#3a53a4"/>
<path d="M185.8 162.7h.1M185.8 183.7h.1M188.8 183.7h.1" fill="none" stroke="#3a53a4" stroke-width=".2"/>
<path d="M188.6 182.5h.4l-.2 1.2z" fill="#231f20"/>
<path d="M188.6 182.5h.4l-.2 1.2z" fill="none" stroke="#3a53a4" stroke-width=".2"/>
<path d="M132.9 187h1.2M135.3 184.2v4M143.5 184.2v4M144.7 187h1.3" fill="none" stroke="#231f20" stroke-width=".2"/>
<path d="M134.1 186.8l1.2 .2-1.2 .2z" fill="#3a53a4"/>
<path d="M134.1 186.8l1.2 .2-1.2 .2z" fill="#231f20"/>
<path d="M134.1 186.8l1.2 .2-1.2 .2z" fill="none" stroke="#3a53a4" stroke-width=".2"/>
<path d="M143.5 187l1.2-.2v.4z" fill="#3a53a4"/>
<path d="M135.3 183.7h.1M143.5 183.7h.1M143.5 187h.1" fill="none" stroke="#3a53a4" stroke-width=".2"/>
<path d="M143.5 187l1.2-.2v.4z" fill="#231f20"/>
<path d="M143.5 184.2v2.5M143.5 187l1.2-.2v.4z" fill="none" stroke="#3a53a4" stroke-width=".2"/>
<path d="M144.7 185.5h12.7M163.7 185.5h12.6M177.5 184.2v2.5" fill="none" stroke="#231f20" stroke-width=".2"/>
<path d="M143.5 185.5l1.2-.2v.4z" fill="#3a53a4"/>
<path d="M143.5 185.5l1.2-.2v.4z" fill="#231f20"/>
<path d="M143.5 185.5l1.2-.2v.4z" fill="none" stroke="#3a53a4" stroke-width=".2"/>
<path d="M176.3 185.3l1.2 .2-1.2 .2z" fill="#3a53a4"/>
<path d="M143.5 183.7h.1M177.5 183.7h.1M177.5 185.5h.1" fill="none" stroke="#3a53a4" stroke-width=".2"/>
<path d="M176.3 185.3l1.2 .2-1.2 .2z" fill="#231f20"/>
<path d="M176.3 185.3l1.2 .2-1.2 .2z" fill="none" stroke="#3a53a4" stroke-width=".2"/>
<path d="M29.7 94.2l-.1 .1M33.6 90.3l-.2 .2M88 90.1h.1M126.6 124.2h.1M185.8 183.5l-.3 .2" fill="none" stroke="#818080" stroke-width=".2"/>
<g fill="none" stroke="#231f20" stroke-width=".2">
<path d="M27.1 90.3l-1.6 1.6M28.7 90.3l-3.2 3.2M29.7 92.6l-1.7 1.7M29.7 91l-3.4 3.3M35.3 90.3l-1.9 1.9M36.9 90.3l-3.5 3.5M37.6 91.2l-3.1 3.1M37.6 92.9l-1.5 1.4M57.1 90.1l-1 1M58.8 90.1l-2.7 2.7M60.4 90.1l-4.3 4.3M61.3 92.5l-2.2 2.1"/>
<path d="M61.3 90.8l-3.8 3.8M61.3 94.1l-.5 .5M65.3 90.1l-.6 .6M67 90.1l-2.3 2.3M68.6 90.1l-3.9 3.9M69.9 90.4l-4.2 4.2M69.9 92.1l-2.6 2.5M69.9 93.7l-.9 .9M89.7 90.1l-1.7 1.7M91.3 90.1l-3.3 3.3M92.9 90.1l-4.9 4.9M93.2 98l-.8 .9"/>
<path d="M93.2 96.4l-2.5 2.5M93.2 94.7l-4.1 4.2M93.2 91.5l-5.2 5.2M93.2 93.1l-5.2 5.2M97.8 90.1l-1 1.1M99.5 90.1l-2.7 2.7M101.1 90.1l-4.3 4.4M102 97.4l-1.4 1.5M102 95.8l-3.1 3.1M102 94.2l-4.7 4.7M102 90.9l-5.2 5.2M102 92.5l-5.2 5.2"/>
<path d="M125.8 90.2l-1.2 1.1M127.4 90.2l-2.8 2.7M129.1 90.2l-4.5 4.4M129.9 92.6l-3.3 3.3M129.9 94.3l-1.6 1.6M129.9 91l-4.9 4.9M135.6 90.2l-.7 .7M137.2 90.2l-2.3 2.3M138.9 90.2l-4 3.9M140.1 92.2l-3.7 3.7M140.1 93.8l-2 2.1M140.1 95.4l-.4 .5"/>
<path d="M140.1 90.5l-5.2 5.3M164.8 90.1l-1.5 1.5M166.4 90.1l-3.1 3.1M168 90.1l-4.7 4.7M168.5 97.8l-1 1M168.5 96.2l-2.7 2.6M168.5 94.5l-4.3 4.3M168.5 91.3l-5.2 5.2M168.5 92.9l-5.2 5.2M176.2 90.1l-.5 .5M177.9 90.1l-2.2 2.1M179.5 90.1l-3.8 3.8"/>
<path d="M180.9 96.8l-2 2M180.9 98.4l-.3 .4M180.9 95.2l-3.6 3.6M180.9 90.3l-5.2 5.2M180.9 91.9l-5.2 5.2M180.9 93.5l-5.2 5.3M25.5 123.9l-.4 .4M27.1 123.9l-2 2M28.7 123.9l-3.6 3.6M30.4 123.9l-5.3 5.3M30.5 125.4l-5.4 5.4M30.5 127.1l-5.4 5.3"/>
<path d="M30.5 128.7l-4 4M30.5 130.3l-2.3 2.4M30.5 132l-.7 .7M41.8 123.9l-.2 .2M43.5 123.9l-1.9 1.9M45.1 123.9l-3.5 3.5M46.8 123.9l-5.2 5.1M47 125.3l-5.4 5.4M47 126.9l-5.4 5.4M47 131.8l-.8 .9M47 128.6l-4.1 4.1M47 130.2l-2.5 2.5"/>
<path d="M67.7 124.1l-.7 .8M69.4 124.1l-2.4 2.4M71 124.1l-4 4.1M72.5 137.3l-3.7 3.8M72.5 139l-2.1 2.1M72.5 135.7l-5.4 5.4M72.5 124.3l-5.5 5.5M72.5 125.9l-5.5 5.5M72.5 127.5l-5.5 5.6M72.5 129.2l-5.5 5.5M72.5 130.8l-5.5 5.5M72.5 132.4l-5.5 5.6"/>
<path d="M72.5 134.1l-5.5 5.5M84.1 124.1l-.6 .7M85.8 124.1l-2.3 2.3M87.4 124.1l-3.9 4M89 138.8l-2.2 2.3M89 137.2l-3.9 3.9M89 135.6l-5.5 5.5M89 124.1l-5.5 5.6M89 125.8l-5.5 5.5M89 127.4l-5.5 5.6M89 129l-5.5 5.6M89 130.7l-5.5 5.5"/>
<path d="M89 132.3l-5.5 5.6M89 133.9l-5.5 5.6M106.9 124.2l-.5 .5M108.6 124.2l-2.2 2.2M110.2 124.2l-3.8 3.8M111.8 124.2l-5.4 5.4M112.4 133.4l-2 2M112.4 131.8l-3.7 3.6M112.4 135l-.4 .4M112.4 125.2l-6 6.1M112.4 126.9l-6 6M112.4 128.5l-6 6"/>
<path d="M112.4 130.1l-5.3 5.3M128.2 124.2l-1.6 1.6M129.8 124.2l-3.2 3.2M131.5 124.2l-4.9 4.9M132.6 132.8l-2.6 2.6M132.6 131.2l-4.2 4.2M132.6 134.5l-.9 .9M132.6 124.7l-6 6M132.6 126.3l-6 6M132.6 127.9l-6 6.1M132.6 129.6l-5.9 5.8M149.9 124.2l-1 .9"/>
<path d="M151.5 124.2l-2.6 2.5M153.1 124.2l-4.2 4.2M154.8 124.2l-5.9 5.8M155.2 130.3l-3 2.9M155.2 131.9l-1.3 1.3M155.2 125.4l-6.3 6.2M155.2 127l-6.3 6.2M155.2 128.7l-4.6 4.5M176 124.2l-1.3 1.3M177.7 124.2l-3 3M179.3 124.2l-4.6 4.6M180.9 129.1l-4.1 4.1"/>
<path d="M180.9 132.4l-.9 .8M180.9 130.7l-2.5 2.5M180.9 124.2l-6.2 6.2M180.9 125.8l-6.2 6.3M180.9 127.5l-5.8 5.7M72.5 140.6l-.5 .5M89 140.5l-.6 .6M26.3 163.1l-1 1.1M28 163.1l-2.7 2.7M29.6 163.1l-4.3 4.3M31.2 163.1l-5.9 6M32.9 163.1l-7.6 7.6"/>
<path d="M33.5 164.1l-8.2 8.2M33.5 165.7l-8.2 8.3M33.5 167.4l-8.2 8.2M33.5 169l-8.2 8.2M33.5 170.6l-8.2 8.3M33.5 172.3l-7.6 7.6M33.5 173.9l-6 6M33.5 175.5l-4.4 4.4M33.5 177.2l-2.7 2.7M33.5 178.8l-1.1 1.1M60.7 163.1l-1.2 1.3M62.3 163.1l-2.8 2.9"/>
<path d="M64 163.1l-4.5 4.5M65.6 163.1l-6.1 6.2M67.2 163.1l-7.7 7.8M67.7 177.4l-2.6 2.5M67.7 179l-.9 .9M67.7 172.5l-7.5 7.4M67.7 164.3l-8.2 8.2M67.7 165.9l-8.2 8.3M67.7 167.6l-8.2 8.2M67.7 169.2l-8.2 8.2M67.7 170.8l-8.2 8.3M67.7 174.1l-5.8 5.8"/>
<path d="M67.7 175.7l-4.2 4.2M79.7 163.1l-.9 .9M81.3 163.1l-2.5 2.6M83 163.1l-4.2 4.2M84.6 163.1l-5.8 5.8M86.3 163.1l-7.5 7.5M87.2 172l-3.9 3.9M87.2 173.6l-2.3 2.3M87.2 175.2l-.6 .7M87.2 170.3l-5.6 5.6M87.2 168.7l-7.2 7.2M87.2 163.8l-8.4 8.4"/>
<path d="M87.2 165.4l-8.4 8.4M87.2 167.1l-8.4 8.4M117.4 163.1l-.7 .7M119 163.1l-2.3 2.3M120.6 163.1l-3.9 4M122.3 163.1l-5.6 5.6M123.9 163.1l-7.2 7.2M125.1 173.4l-2.5 2.5M125.1 175l-.9 .9M125.1 170.1l-5.8 5.8M125.1 163.6l-8.4 8.4M125.1 165.2l-8.4 8.4"/>
<path d="M125.1 166.8l-8.4 8.4M125.1 168.5l-7.4 7.4M125.1 171.7l-4.2 4.2M136.2 162.7l-.9 .9M137.8 162.7l-2.5 2.6M139.5 162.7l-4.2 4.2M141.1 162.7l-5.8 5.8M142.7 162.7l-7.4 7.5M143.5 179.9l-3.8 3.8M143.5 163.6l-8.2 8.2M143.5 165.2l-8.2 8.2M143.5 166.8l-8.2 8.3"/>
<path d="M143.5 168.5l-8.2 8.2M143.5 170.1l-8.2 8.2M143.5 171.7l-8.2 8.3M143.5 173.4l-8.2 8.2M143.5 175l-8.2 8.2M143.5 176.6l-7.1 7.1M143.5 178.3l-5.4 5.4M178.7 162.7l-1.2 1.2M180.4 162.7l-2.9 2.9M182 162.7l-4.5 4.5M183.6 162.7l-6.1 6.1M185.3 162.7l-7.8 7.8"/>
<path d="M185.8 163.9l-8.3 8.2M185.8 165.5l-8.3 8.2M185.8 167.1l-8.3 8.3M185.8 168.8l-8.3 8.2M185.8 170.4l-8.3 8.2M185.8 172l-8.3 8.3M185.8 173.7l-8.3 8.2M185.8 175.3l-8.3 8.2M185.8 176.9l-6.8 6.8M185.8 178.6l-5.2 5.1M143.5 181.5l-2.2 2.2M143.5 183.2l-.5 .5"/>
<path d="M185.8 180.2l-3.6 3.5M185.8 181.8l-1.9 1.9"/>
</g>
<g font-size="5.6">
<text x="159.1" y="16.4">Land Patterns</text>
<text x="59.6" y="33.8">Vishay Dale Thin Film Land Patterns</text>
</g>
<text font-size="4.9" x="149.9" y="24">Vishay Dale Thin Film</text>
<text font-size="3.5" fill="#007ec4" x="42" y="21.9">www.vishay.com</text>
<g font-size="3.2">
<text x="18.9" y="41.3">1. Scope</text>
<text x="18.9" y="46.2">This technical note provides sample land patterns for Vishay Dale Thin Film SMT resistive products. The following drawings are</text>
<text x="18.9" y="50.1">based on IPC-SM-782 Surface Mount Design and Land Pattern Standard. These drawings are for reference only Vishay Thin</text>
<text x="18.9" y="54">Film recommends that the user contacts their PC board supplier for actual land patterns required. The pads are intended for</text>
<text x="18.9" y="57.9">lead (Pb)-free and tin / lead solder types.</text>
<text x="18.9" y="67">2. Product Series</text>
<text x="18.9" y="72">Thin Film Surface Mount Chip Resistors (L, P, PTN, PLT, PLTT, PAT, PATT, PNM, M/D55342 QPL Series)</text>
</g>
<g font-size="2.8" fill="#231f20">
<text x="25.5" y="84.6">0402 Land Pattern</text>
<text x="56.1" y="84.4">0502 Land Pattern</text>
<text x="88" y="84.5">0505 Land Pattern</text>
<text x="124.7" y="84.5">0603 Land Pattern</text>
<text x="163.3" y="84.7">0705 Land Pattern</text>
<text x="25.1" y="117.9">1005 Land Pattern</text>
<text x="67" y="118.1">1010 Land Pattern</text>
<text x="106.4" y="118.5">1206 Land Pattern</text>
<text x="148.9" y="118.2">1505 Land Pattern</text>
<text x="25.3" y="157.1">2010 Land Pattern</text>
<text x="78.8" y="156.8">2208 Land Pattern</text>
<text x="135.3" y="156.4">2512 Land Pattern</text>
</g>
<g font-size="2.8">
<text x="18.9" y="263.3">Revision: 12-Jun-15</text>
<text x="107.2" y="263.6">1</text>
<text x="163.6" y="263.3">Document Number: 60119</text>
<text x="74.2" y="267.1">For technical questions, contact: thinfilm@vishay.com</text>
<text x="26.5" y="271">THIS DOCUMENT IS SUBJECT TO CHANGE WITHOUT NOTICE. THE PRODUCTS DESCRIBED HEREIN AND THIS DOCUMENT</text>
<text x="50.9" y="273.8">ARE SUBJECT TO SPECIFIC DISCLAIMERS, SET FORTH AT www.vishay.com/doc?91000</text>
</g>
<g font-size="2.1" fill="#231f20">
<text x="28.6" y="89.4">(1.829)</text>
<text x="28.9" y="87.3">0.072</text>
<text x="60" y="89.5">(2.083)</text>
<text x="60.4" y="87.4">0.082</text>
<text x="92.1" y="89.2">(2.108)</text>
<text x="92.4" y="87.1">0.083</text>
<text x="129.1" y="89.2">(2.337)</text>
<text x="129.8" y="87.1">0.092</text>
<text x="169.2" y="89.5">(2.667)</text>
<text x="169.5" y="87.4">0.105</text>
<text x="39.7" y="94">(0.610)</text>
<text x="40.1" y="92.2">0.024</text>
<text x="70.7" y="94">(0.686)</text>
<text x="71" y="92.2">0.027</text>
<text x="102.9" y="95.8">(1.321)</text>
<text x="103.3" y="94">0.052</text>
<text x="141" y="92.5">0.034</text>
<text x="141" y="94.3">(0.864)</text>
<text x="181.4" y="94">0.052</text>
<text x="181.4" y="95.7">(1.321)</text>
<text x="31.4" y="100.8">0.025(0.635)</text>
<text x="34.8" y="98">(0.559)</text>
<text x="35.1" y="96.3">0.022</text>
<text x="63" y="101">0.031 (0.787)</text>
<text x="67.3" y="98.3">(0.508)</text>
<text x="67.6" y="96.6">0.020</text>
<text x="99.7" y="100.5">0.021</text>
<text x="136.4" y="99.9">(0.762)</text>
<text x="136.7" y="97.8">0.030</text>
<text x="169.5" y="100.7">0.043</text>
<text x="95" y="105.1">0.031 (0.787)</text>
<text x="99" y="102.6">(0.533)</text>
<text x="131.6" y="102.6">0.031 (0.787)</text>
<text x="169.2" y="102.8">(1.092)</text>
<text x="170.3" y="105.4">0.031 (0.787)</text>
<text x="33.1" y="122.7">(3.302)</text>
<text x="33.5" y="120.6">0.130</text>
<text x="75.1" y="123.2">(3.327)</text>
<text x="75.4" y="120.8">0.131</text>
<text x="116.2" y="123.3">(3.962)</text>
<text x="116.6" y="121.1">0.156</text>
<text x="162" y="123">(4.826)</text>
<text x="162.3" y="120.5">0.190</text>
<text x="47.5" y="127.8">0.052</text>
<text x="47.5" y="129.6">(1.321)</text>
<text x="90.2" y="131.8">0.101</text>
<text x="133.4" y="129.3">0.067</text>
<text x="133.4" y="131.1">(1.702)</text>
<text x="181.4" y="130.4">(1.372)</text>
<text x="181.7" y="128.6">0.054</text>
<text x="32.8" y="136.7">(1.676)</text>
<text x="33.5" y="134.6">0.066</text>
<text x="89.8" y="133.6">(2.565)</text>
<text x="116.9" y="137.4">0.084</text>
<text x="162" y="137.3">(2.946)</text>
<text x="162.3" y="135.2">0.116</text>
<text x="32.3" y="139.5">0.032 (0.813)</text>
<text x="75.4" y="143.1">0.065</text>
<text x="114.2" y="142.4">0.036 (0.914)</text>
<text x="116.6" y="139.5">(2.134)</text>
<text x="156.9" y="140.2">0.037 (0.940)</text>
<text x="74.3" y="147.7">0.033 (0.838)</text>
<text x="75.1" y="145.2">(1.651)</text>
<text x="43.6" y="161.9">(6.401)</text>
<text x="43.9" y="159.7">0.252</text>
<text x="99" y="161.5">(6.985)</text>
<text x="99.4" y="159.4">0.275</text>
<text x="156.5" y="161.1">(7.620)</text>
<text x="156.9" y="159">0.300</text>
<text x="68.2" y="171.1">0.100</text>
<text x="68.2" y="173.2">(2.540)</text>
<text x="125.5" y="168.7">0.076</text>
<text x="125.5" y="170.8">(1.930)</text>
<text x="186.2" y="173.8">(3.175)</text>
<text x="186.6" y="171.7">0.125</text>
<text x="80.4" y="179.7">0.050</text>
<text x="99.4" y="178.2">0.175</text>
<text x="26.5" y="185.9">(1.245)</text>
<text x="26.8" y="183.8">0.049</text>
<text x="43.6" y="184.4">(3.912)</text>
<text x="43.9" y="182.2">0.154</text>
<text x="80.1" y="181.8">(1.270)</text>
<text x="99" y="180.3">(4.445)</text>
<text x="136.5" y="189.7">(1.245)</text>
<text x="136.8" y="187.6">0.049</text>
<text x="157.6" y="188.2">(5.131)</text>
<text x="158" y="186.1">0.202</text>
</g>
</svg>
